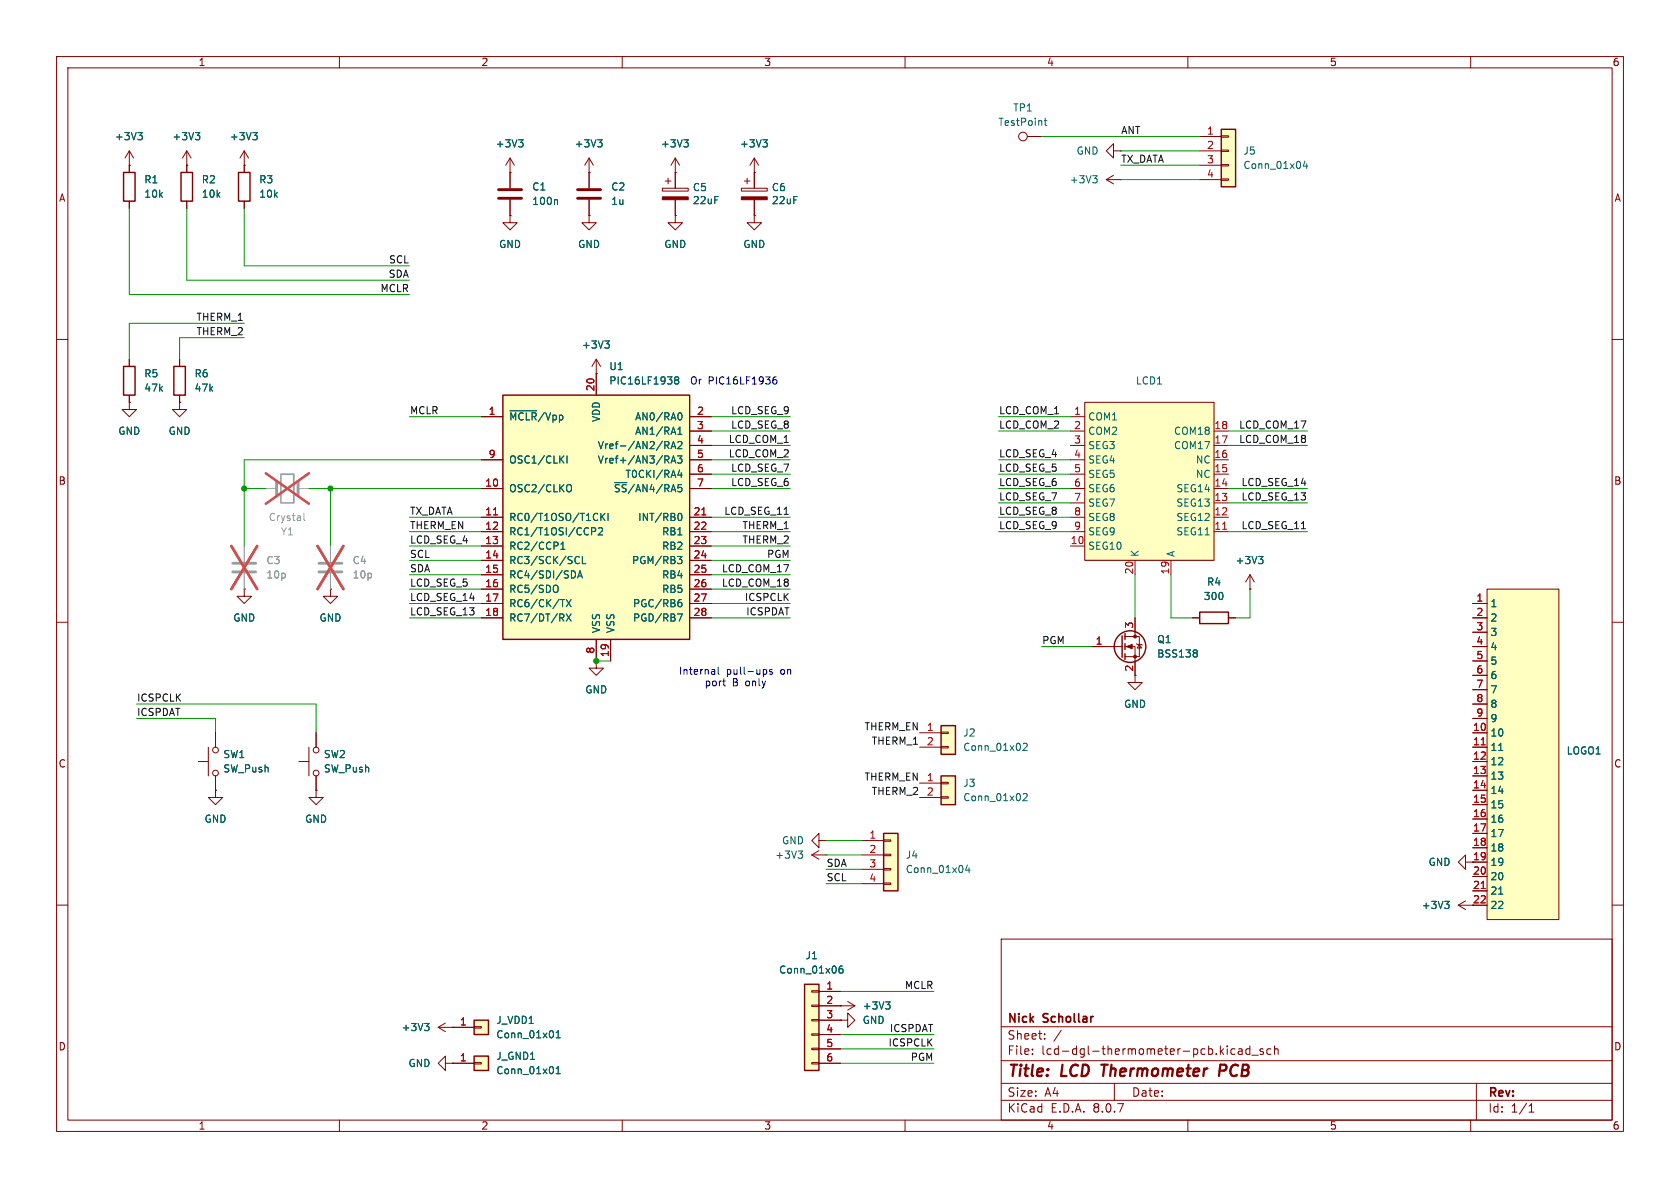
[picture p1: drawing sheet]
<svg xmlns="http://www.w3.org/2000/svg" width="297mm" height="210mm" viewBox="0 0 297 210" stroke-linecap="round" stroke-linejoin="round" font-family="sans-serif">
<g fill="none" stroke="#840000" stroke-width=".18">
<path d="M10 10h277v190h-277zM12 12h273v186h-273zM60 10v2M110 10v2M160 10v2M210 10v2M260 10v2M195.6 31.8l1.2 .7M195.6 31.8h2.5M196.8 31l-1.2 .8M198.1 31.8h.1M10 60h2"/>
<path d="M285 60h2M10 110h2M285 110h2M10 160h2M177 166h108v32h-108zM285 160h2M60 198v2M110 198v2M160 198v2M177 194.5h108M177 191.5h108M177 187.5h108"/>
<path d="M177 181.5h108M182.5 186.3v.1M182.5 185.5v.1M184.7 183.6v.1M184.7 182.8v.1M187.6 182.1l-1.3 2M197 191.5v3M210 198v2M218.3 185.5l-.4-.1-.3 .3v.4l.1 .2h.6M219 185.5h.5l.1 .9M219.6 185.8h-.5a.29 .29 0 0 0-.2 .3 .29 .29 0 0 0 .2 .3l.5-.1M221 185.5l-.5-.1-.3 .3v.4l.2 .2h.6"/>
<path d="M221 184.9v1.5M221.3 186.5h1.2M223.3 185.5l-.3-.1-.3 .2 .1 .2 .5 .2v.3h-.6M224.7 185.5l-.5-.1-.2 .3v.4l.1 .2h.6M225.3 185.5l.2-.1 .4 .1 .1 .9M225.3 184.9v1.5M260 198v2M261 191.5v6.5M270.3 196.6h.9M270.3 195.5l.4-.4v1.5"/>
</g>
<path d="M194.7 188.2h1.1M195.3 188.2l-.3 2M216.5 188.2h-.8l-.2 2M216.6 189.2l-1 .1" fill="none" stroke="#840000" stroke-width=".4"/>
<path d="M56.4 99.6h4.1M56.4 101.1h4.1" fill="none" stroke="#a1a1a1" stroke-width=".51"/>
<path d="M58.4 96.5v2.8M58.4 101.3v2.8" fill="none" stroke="#a1a1a1" stroke-width=".18"/>
<path d="M56.1 96.5l4.6 7.6M60.7 96.5l-4.6 7.6" fill="none" stroke="#e65255" stroke-width=".46"/>
<path d="M193.2 31.1h.8l-.5 .4M193.7 31.5l.3 .3v.3l-.3 .2" fill="none" stroke="#006464" stroke-width=".18"/>
<path d="M191.8 71.1h22.8v28h-22.8z" fill="#ffffc2"/>
<g fill="none" stroke="#840000" stroke-width=".18">
<path d="M189.2 73.7h2.6M189.2 78.7h2.6M189.2 76.2h2.6M191.8 71.1h22.8v28h-22.8zM214.6 78.7h2.6M214.6 76.2h2.6M189.2 96.5h2.6M189.2 94h2.6M189.2 91.4h2.6M189.2 88.9h2.6M189.2 86.4h2.6M189.2 83.8h2.6"/>
<path d="M189.2 81.3h2.6M200.7 99.1v2.5M207 99.1v2.5M214.6 94h2.6M214.6 91.4h2.6M214.6 88.9h2.6M214.6 86.4h2.6M214.6 83.8h2.6M214.6 81.3h2.6M58.4 104.1v1.3h1.3l-1.3 1.3-1.3-1.3h1.3M58.4 104.1h.1M193 114.3h5.4"/>
<path d="M198.9 114.3h1.8v5.1M198.9 112.5h2.5v3.6h-2.5M200.7 109.2v3.3M200.9 113.8l.1 .1h.8l.1 .1M201.4 113.9l.4 .7h-.8z"/>
</g>
<path d="M216.1 93.6h.8" fill="none" stroke="#a90000" stroke-width=".18"/>
<g fill="none" stroke="#840000" stroke-width=".25">
<path d="M198.4 112.4v3.8M198.9 112v1M198.9 113.8v1M198.9 115.6v1"/>
<circle cx="199.8" cy="114.3" r="2.79"/>
</g>
<g fill="#840000" stroke="#840000" stroke-width=".18">
<path d="M199.1 114.3l1.1-.4v.8z"/>
<circle cx="200.7" cy="116.1" r=".25"/>
<circle cx="200.7" cy="112.5" r=".25"/>
</g>
<path d="M211.4 114.9l.3 .2-.3 .3 .3 .3v.2l-.3 .2" fill="none" stroke="#006464" stroke-width=".18"/>
<path d="M49.7 83.8h2.2v5.1h-2.2z" fill="none" stroke="#a1a1a1" stroke-width=".3"/>
<path d="M47 86.4h1.9M52.7 86.4h1.9" fill="none" stroke="#a1a1a1" stroke-width=".18"/>
<path d="M48.9 85.1v2.5M52.7 85.1v2.5" fill="none" stroke="#a1a1a1" stroke-width=".51"/>
<path d="M53.7 90.7v1.1l.2 .2" fill="none" stroke="#989898" stroke-width=".18"/>
<path d="M47 83.7l7.6 5.4M54.6 83.7l-7.6 5.4" fill="none" stroke="#e65255" stroke-width=".46"/>
<path d="M215.9 22.9h2.5v10.1h-2.5z" fill="#ffffc2"/>
<g fill="none" stroke="#840000" stroke-width=".18">
<path d="M117.1 33.3h4.6v.5h-4.6zM117.6 32h1M118.1 31.5v1M119.4 38.1v1.3h1.2l-1.2 1.2-1.3-1.2h1.3M119.4 38.1h.1M119.4 30.5v2.8M119.4 35.3v2.8M133.3 38.1v1.3h1.3l-1.3 1.2-1.2-1.2h1.2M133.3 38.1h.1M181.6 24.1h2.5M212.1 24.1h3.8M212.1 26.7h3.8"/>
<path d="M212.1 29.2h3.8M212.1 31.8h3.8M215.9 31.6h1.3v.3h-1.3zM215.9 29.1h1.3v.2h-1.3zM215.9 26.5h1.3v.3h-1.3zM215.9 24h1.3v.3h-1.3zM200.7 119.4v1.3h1.2l-1.2 1.2-1.3-1.2h1.3M210.8 109.2h1.3M217.2 109.2h1.2M143.5 151.1l1.3 .8M143.5 151.1h2.5M144.8 150.4l-1.3 .7"/>
<path d="M146 151.1h.1M259.1 152.4v-1.3l-1.3 1.3 1.3 1.3v-1.3h1.2M259.1 159.3l-1.3 .7M257.8 160l1.3 .8M257.8 160h2.5"/>
<circle cx="180.8" cy="24.1" r=".76"/>
</g>
<path d="M215.9 22.9h2.5v10.1h-2.5zM212.1 108.2h5.1v2h-5.1z" fill="none" stroke="#840000" stroke-width=".25"/>
<path d="M184.6 21.3h.5M184.8 20.9v1.1l.3 .2M230.7 28.5l-.3 .9h.8M231 28.9v.9M141.1 150.4h.8l-.4 .5M141.6 150.9l.3 .3v.3l-.3 .2M255.4 159.3h.8l-.4 .5M255.9 159.8l.3 .3v.3l-.3 .2" fill="none" stroke="#006464" stroke-width=".18"/>
<path d="M117.1 34.8h4.6v.5h-4.6z" fill="#840000" stroke="#840000" stroke-width=".18"/>
<path d="M142.2 174h2.6v15.2h-2.6z" fill="#ffffc2"/>
<g fill="none" stroke="#840000" stroke-width=".18">
<path d="M119.4 30.5h.1M119.4 27.9l-.8 1.3M119.4 27.9v2.6M119.4 27.9l.7 1.3M131.1 33.3h4.5v.5h-4.5zM131.6 32h1M132.1 31.5v1M133.3 30.5v2.8M133.3 35.3v2.8M143.5 177.7h1.3v.2h-1.3zM143.5 175.1h1.3v.3h-1.3zM144.8 175.3h3.8"/>
<path d="M144.8 177.8h6.3M148.6 177.8h.1M149.9 177l1.2 .8M151.1 177.8l-1.2 .8M143.5 187.8h1.3v.3h-1.3zM143.5 185.3h1.3v.2h-1.3zM143.5 182.8h1.3v.2h-1.3zM143.5 180.2h1.3v.3h-1.3zM144.8 180.3h3.8M144.8 182.9h3.8M144.8 185.4h3.8M144.8 188h3.8"/>
<path d="M148.6 180.3h1.3v-1.2l1.2 1.2-1.2 1.3v-1.3M148.6 180.3h.1"/>
</g>
<path d="M142.2 174h2.6v15.2h-2.6z" fill="none" stroke="#840000" stroke-width=".25"/>
<path d="M120.9 24.7h.8l-.4 .5M121.4 25.2l.3 .2v.3l-.3 .3M148.9 170.8h-.3a.86 .86 0 0 0 0 1.2l.4-.1v-.4l-.2-.3h-.2l-.3 .3M156.6 177.1h.7l-.4 .5M157.1 177.6l.2 .2v.3l-.2 .3" fill="none" stroke="#006464" stroke-width=".18"/>
<path d="M131.1 34.8h4.5v.5h-4.5z" fill="#840000" stroke="#840000" stroke-width=".18"/>
<path d="M156.2 147.3h2.5v10.2h-2.5z" fill="#ffffc2"/>
<path d="M152.4 148.6h3.8M152.4 151.1h3.8M152.4 153.7h3.8M152.4 156.2h3.8M156.2 156.1h1.3v.2h-1.3zM156.2 153.5h1.3v.3h-1.3zM156.2 151h1.3v.3h-1.3zM156.2 148.5h1.3v.2h-1.3z" fill="none" stroke="#840000" stroke-width=".18"/>
<path d="M156.2 147.3h2.5v10.2h-2.5z" fill="none" stroke="#840000" stroke-width=".25"/>
<path d="M171 152.9l-.3 .9h.8M171.3 153.4v.8" fill="none" stroke="#006464" stroke-width=".18"/>
<path d="M166.4 128.3h2.5v5.1h-2.5z" fill="#ffffc2"/>
<g fill="none" stroke="#840000" stroke-width=".18">
<path d="M22.9 29.2h.1M22.9 26.7v3.8M22.9 35.6v1.2M22.9 26.7l-.8 1.2M22.9 26.7l.7 1.2M33 29.2h.1M33 26.7v3.8M33 35.6v1.2M33 26.7l-.7 1.2M33 26.7l.8 1.2M43.2 29.2h.1M43.2 26.7v3.8"/>
<path d="M43.2 35.6v1.2M43.2 26.7l-.8 1.2M43.2 26.7l.7 1.2M104.1 30.5h.1M104.1 27.9l-.7 1.3M104.1 27.9v2.6M104.1 27.9l.8 1.3M133.3 30.5h.1M133.3 27.9l-.7 1.3M133.3 27.9v2.6M133.3 27.9l.8 1.3M162.6 129.5h3.8"/>
<path d="M162.6 132.1h3.8M166.4 132h1.2v.2h-1.2zM166.4 129.4h1.2v.3h-1.2zM144.8 148.6v-1.3l-1.3 1.3 1.3 1.3v-1.3h1.2M146 148.6h.1"/>
</g>
<path d="M21.8 30.5h2.1v5.1h-2.1zM32 30.5h2v5.1h-2zM42.2 30.5h2v5.1h-2zM166.4 128.3h2.5v5.1h-2.5z" fill="none" stroke="#840000" stroke-width=".25"/>
<path d="M24.4 23.4h.8l-.5 .5M24.9 23.9l.3 .3v.3l-.3 .2M34.5 23.4h.8l-.4 .5M35.1 23.9l.2 .3v.3l-.2 .2M44.7 23.4h.8l-.4 .5M45.2 23.9l.3 .3v.3l-.3 .2M105.7 24.7h.7l-.4 .5M106.2 25.2l.2 .2v.3l-.2 .3M134.9 24.7h.7l-.4 .5M135.4 25.2l.2 .2v.3l-.2 .3M180.9 131.5l.5-.1 .2 .4-.8 .9h.8" fill="none" stroke="#006464" stroke-width=".18"/>
<path d="M166.4 137.2h2.5v5h-2.5z" fill="#ffffc2"/>
<g fill="none" stroke="#840000" stroke-width=".18">
<path d="M90.2 30.5h.1M90.2 38.1v1.3h1.2l-1.2 1.2-1.3-1.2h1.3M90.2 38.1h.1M90.2 27.9l-.8 1.3M90.2 27.9v5.4M90.2 35.3v2.8M90.2 27.9l.7 1.3M104.1 30.5v2.8M104.1 35.3v2.8M22.9 71.1v1.3h1.2l-1.2 1.3-1.3-1.3h1.3M22.9 71.1h.1M22.9 63.5v1.3"/>
<path d="M22.9 69.9v1.2M31.7 71.1v1.3h1.3l-1.3 1.3-1.2-1.3h1.2M31.7 71.1h.1M31.7 63.5v1.3M31.7 69.9v1.2M162.6 138.4h3.8M166.4 138.3h1.2v.3h-1.2zM162.6 141h3.8M166.4 140.8h1.2v.3h-1.2zM77.5 181.6l1.2 .8M77.5 181.6h2.5M78.7 188v-1.3l-1.2 1.3 1.2 1.2v-1.2h1.3"/>
<path d="M78.7 180.8l-1.2 .8M80 188h.1M80 181.6h.1"/>
</g>
<path d="M21.8 64.8h2.1v5.1h-2.1zM30.7 64.8h2.1v5.1h-2.1zM166.4 137.2h2.5v5h-2.5z" fill="none" stroke="#840000" stroke-width=".25"/>
<path d="M91.7 24.7h.8l-.5 .5M92.2 25.2l.3 .2v.3l-.3 .3M98.4 35.3l.2 .2v.6M180.9 140.4l.5-.1 .2 .3-.8 .9h.8M75.1 180.9h.7l-.4 .5M75.6 181.4l.2 .2v.3l-.2 .3" fill="none" stroke="#006464" stroke-width=".18"/>
<path d="M88.1 35.1h4.1M88.1 33.5h4.1M102.1 35.1h4.1M102.1 33.5h4.1" fill="none" stroke="#840000" stroke-width=".51"/>
<path d="M88.9 69.9h33v43.1h-33z" fill="#ffffc2"/>
<path d="M88.9 69.9h33v43.1h-33z" fill="none" stroke="#840000" stroke-width=".25"/>
<g fill="none" stroke="#840000" stroke-width=".18">
<path d="M85.1 73.7h3.8M105.4 66h.1M105.4 63.5v6.4M105.4 63.5l-.8 1.3M105.4 63.5l.8 1.3M121.9 73.7h3.8M121.9 76.2h3.8M121.9 78.7h3.8M85.1 86.4h3.8M85.1 91.4h3.8M85.1 94h3.8M85.1 96.5h3.8"/>
<path d="M85.1 99.1h3.8M85.1 81.3h3.8M121.9 86.4h3.8M121.9 91.4h3.8M121.9 94h3.8M121.9 96.5h3.8M121.9 99.1h3.8M121.9 81.3h3.8M121.9 83.8h3.8M85.1 101.6h3.8M85.1 104.1h3.8M85.1 106.7h3.8"/>
<path d="M85.1 109.2h3.8M105.4 113v3.8M107.9 113v3.8M121.9 101.6h3.8M121.9 104.1h3.8M121.9 106.7h3.8M121.9 109.2h3.8"/>
</g>
<g fill="none" stroke="#006464" stroke-width=".18">
<path d="M90.1 72.6h4.8M106.9 60.3h.8l-.4 .5M107.5 60.8l.2 .2v.3l-.2 .2M117.5 78h.5l.3 .3-.2 .4h-.6M117.8 78.7l.5 .6M118.6 79.3l.4-1.3 .5 1.3M118.7 79h.7M119.5 67.2l-.2 .2v.4l.2 .1 .4-.1 .1-.2v-.2l-.3-.2M119.5 67.2l-.2-.3 .2-.3h.2l.3 .3-.3 .3M119.5 67.2h.2M119.8 78.2l.5-.2 .3 .4-.8 .9h.8M119.8 76.8h.8"/>
<path d="M119.8 75.9l.4-.4v1.3M120 73h.1a.68 .68 0 0 1 .5 .6 .68 .68 0 0 1-.5 .6h-.1M99.1 97.1h.8M99.1 96.2l.4-.4v1.3M99.1 81.1l.6 .8M99.7 80.6l-.7 .7M100.2 80.6v1.3M100.5 85.7a.43 .43 0 0 1 .5 .4v.4a.43 .43 0 0 1-.5 .4M102.1 98.4l.3 .1M102.4 99.5l-.3 .1M103 98.4v1.2h.6M104.6 93.3h.5l.2 .2-.1 .4-.6 .1"/>
<path d="M105.8 93.4l.5-.1 .2 .4-.8 .9h.8M106.2 90.7v1.3M106.4 91.3l.5 .7M106.9 90.7l-.7 .8M107.5 90.7v1.3M118.6 81.9l.4-1.3 .5 1.3M118.7 81.5h.7M119.8 98.4h.8l-.5 .5 .4 .1 .1 .4-.3 .2h-.3M119.8 80.6h.8l-.5 .5 .4 .1v.5l-.2 .2-.5-.2M120 90.8l.1-.1a.68 .68 0 0 1 .5 .7 .68 .68 0 0 1-.5 .6h-.1M120.1 83.1l-.3 .9h.8M120.4 83.6v.8"/>
<path d="M98.1 103.4a.43 .43 0 0 1 .6 .5v.4a.43 .43 0 0 1-.6 .4M99.1 106h.7M100.1 106l.9 1.3M100.1 108.5l.9 1.3M101 106l-.9 1.3M101 108.5l-.9 1.3M101.5 101l.2 .5-.2 .6M102.1 102.2l.4-1.3 .5 1.3M102.2 101.8h.6M119.8 108.5h.8l-.5 1.3M120.1 106.5h.2l.3 .2-.1 .4-.4 .2M120.4 106l-.3 .1"/>
</g>
<path d="M87.2 91h.8M124.1 91h.7" fill="none" stroke="#a90000" stroke-width=".18"/>
<path d="M83.8 186.7h2.6v2.5h-2.6z" fill="#ffffc2"/>
<path d="M80 188h3.8M83.8 187.8h1.3v.3h-1.3z" fill="none" stroke="#840000" stroke-width=".18"/>
<path d="M83.8 186.7h2.6v2.5h-2.6z" fill="none" stroke="#840000" stroke-width=".25"/>
<path d="M98.3 189.8h.7M98.3 188.9l.4-.4v1.3" fill="none" stroke="#006464" stroke-width=".18"/>
<path d="M83.8 180.3h2.6v2.6h-2.6z" fill="#ffffc2"/>
<path d="M104.1 38.1v1.3h1.3l-1.3 1.2-1.2-1.2h1.2M104.1 38.1h.1M55.9 139.7v1.3h1.2l-1.2 1.2-1.3-1.2h1.3M55.9 139.7h.1M80 181.6h3.8M83.8 181.5h1.3v.2h-1.3z" fill="none" stroke="#840000" stroke-width=".18"/>
<path d="M83.8 180.3h2.6v2.6h-2.6z" fill="none" stroke="#840000" stroke-width=".25"/>
<path d="M98.3 183.5h.7M98.3 182.6l.4-.4v1.3" fill="none" stroke="#006464" stroke-width=".18"/>
<path d="M262.9 104.1h12.7v58.5h-12.7z" fill="#ffffc2"/>
<g fill="none" stroke="#840000" stroke-width=".18">
<path d="M22.9 29.2h.1M22.9 29.2v1.3M22.9 35.6v1.2M33 29.2h.1M33 29.2v1.3M33 35.6v1.2M43.2 29.2h.1M43.2 29.2v1.3M43.2 35.6v1.2M90.2 30.5h.1M90.2 38.1h.1M90.2 30.5v2.8"/>
<path d="M90.2 35.3v2.8M104.1 30.5h.1M104.1 38.1h.1M104.1 30.5v2.8M104.1 35.3v2.8M119.4 38.1h.1M119.4 30.5h.1M119.4 30.5v2.8M119.4 35.3v2.8M133.3 38.1h.1M133.3 30.5h.1M133.3 30.5v2.8"/>
<path d="M133.3 35.3v2.8M196.8 26.7v-1.3l-1.2 1.3 1.2 1.2v-1.2h1.3M198.1 26.7h.1M22.9 71.1h.1M22.9 63.5v1.3M22.9 69.9v1.2M31.7 71.1h.1M31.7 63.5v1.3M31.7 69.9v1.2M85.1 73.7h3.8M105.4 66h.1M105.4 66v3.9"/>
<path d="M121.9 73.7h3.8M121.9 76.2h3.8M121.9 78.7h3.8M85.1 86.4h3.8M85.1 91.4h3.8M85.1 94h3.8M85.1 96.5h3.8M85.1 99.1h3.8M85.1 81.3h3.8M121.9 86.4h3.8M121.9 91.4h3.8M121.9 94h3.8"/>
<path d="M121.9 96.5h3.8M121.9 99.1h3.8M121.9 81.3h3.8M121.9 83.8h3.8M43.2 104.1v1.3h1.2l-1.2 1.3-1.3-1.3h1.3M43.2 104.1h.1M58.4 104.1h.1M85.1 106.7h3.8M85.1 109.2h3.8M85.1 101.6h3.8M85.1 104.1h3.8M105.4 116.8v1.3h1.3l-1.3 1.3-1.3-1.3h1.3"/>
<path d="M105.4 116.8h.1M105.4 113v3.8M107.9 113v3.8M121.9 106.7h3.8M121.9 109.2h3.8M121.9 101.6h3.8M121.9 104.1h3.8M193 114.3h2.6M200.7 109.2v2.6M200.7 116.8v2.6M210.8 109.2h1.3M217.2 109.2h1.2"/>
<path d="M221 104.1h.1M221 101.6l-.8 1.3M221 101.6v2.5M221 101.6l.7 1.3M260.3 106.7h2.6M260.3 109.2h2.6M260.3 111.8h2.6M260.3 114.3h2.6M260.3 116.8h2.6M260.3 119.4h2.6M262.9 104.1h12.7v58.5h-12.7zM35.1 134.6h1.7"/>
<path d="M36.8 132.1v5.1M38.1 139.7v1.3h1.3l-1.3 1.2-1.3-1.2h1.3M38.1 139.7h.1M38.1 129.5v2.6M38.1 137.2v2.5M52.8 134.6h1.8M54.6 132.1v5.1M55.9 139.7h.1M55.9 129.5v2.6M55.9 137.2v2.5M260.3 129.5h2.6M260.3 132.1h2.6"/>
<path d="M260.3 134.6h2.6M260.3 137.2h2.6M260.3 139.7h2.6M260.3 121.9h2.6M260.3 124.5h2.6M260.3 127h2.6M260.3 142.2h2.6M260.3 144.8h2.6M260.3 147.3h2.6M260.3 149.9h2.6M260.3 152.4h2.6M260.3 154.9h2.6"/>
<path d="M260.3 157.5h2.6M144.8 175.3h3.8M144.8 177.8h3.8M148.6 177.8h.1M260.3 160h2.6M80 181.6h.1M80 188h.1M80 181.6h3.8M80 188h3.8M144.8 188h3.8M144.8 180.3h3.8M144.8 182.9h3.8"/>
<path d="M144.8 185.4h3.8M148.6 180.3h.1"/>
<circle cx="38.1" cy="136.7" r=".51"/>
<circle cx="38.1" cy="132.6" r=".51"/>
<circle cx="55.9" cy="136.7" r=".51"/>
<circle cx="55.9" cy="132.6" r=".51"/>
</g>
<g fill="none" stroke="#006464" stroke-width=".18">
<path d="M24.4 23.4h.8l-.5 .5M24.9 23.9l.3 .3v.3l-.3 .2M34.5 23.4h.8l-.4 .5M35.1 23.9l.2 .3v.3l-.2 .2M44.7 23.4h.8l-.4 .5M45.2 23.9l.3 .3v.3l-.3 .2M91.7 24.7h.8l-.5 .5M92.2 25.2l.3 .2v.3l-.3 .3M98.4 35.3l.2 .2v.6M105.7 24.7h.7l-.4 .5M106.2 25.2l.2 .2v.3l-.2 .3M120.9 24.7h.8l-.4 .5"/>
<path d="M121.4 25.2l.3 .2v.3l-.3 .3M134.9 24.7h.7l-.4 .5M135.4 25.2l.2 .2v.3l-.2 .3M90.1 72.6h4.8M106.9 60.3h.8l-.4 .5M107.5 60.8l.2 .2v.3l-.2 .2M117.5 78h.5l.3 .3-.2 .4h-.6M117.8 78.7l.5 .6M118.6 79.3l.4-1.3 .5 1.3M118.7 79h.7M119.5 67.2l-.2-.3 .2-.3h.2l.3 .3-.3 .3M119.5 67.2l-.2 .2v.4l.2 .1 .4-.1 .1-.2v-.2l-.3-.2"/>
<path d="M119.5 67.2h.2M119.8 78.2l.5-.2 .3 .4-.8 .9h.8M119.8 76.8h.8M119.8 75.9l.4-.4v1.3M120 73h.1a.68 .68 0 0 1 .5 .6 .68 .68 0 0 1-.5 .6h-.1M99.1 97.1h.8M99.1 96.2l.4-.4v1.3M99.1 81.1l.6 .8M99.7 80.6l-.7 .7M100.2 80.6v1.3M100.5 85.7a.43 .43 0 0 1 .5 .4v.4a.43 .43 0 0 1-.5 .4M102.1 98.4l.3 .1"/>
<path d="M102.4 99.5l-.3 .1M103 98.4v1.2h.6M104.6 93.3h.5l.2 .2-.1 .4-.6 .1M105.8 93.4l.5-.1 .2 .4-.8 .9h.8M106.2 90.7v1.3M106.4 91.3l.5 .7M106.9 90.7l-.7 .8M107.5 90.7v1.3M118.6 81.9l.4-1.3 .5 1.3M118.7 81.5h.7M119.8 98.4h.8l-.5 .5 .4 .1 .1 .4-.3 .2h-.3M119.8 80.6h.8l-.5 .5 .4 .1v.5l-.2 .2-.5-.2"/>
<path d="M120 90.8l.1-.1a.68 .68 0 0 1 .5 .7 .68 .68 0 0 1-.5 .6h-.1M120.1 83.1l-.3 .9h.8M120.4 83.6v.8M222.5 98.4h.8l-.4 .5M223 98.9l.3 .2v.3l-.3 .2M98.1 103.4a.43 .43 0 0 1 .6 .5v.4a.43 .43 0 0 1-.6 .4M99.1 106h.7M100.1 106l.9 1.3M100.1 108.5l.9 1.3M101 106l-.9 1.3M101 108.5l-.9 1.3M101.5 101l.2 .5-.2 .6"/>
<path d="M102.1 102.2l.4-1.3 .5 1.3M102.2 101.8h.6M119.8 108.5h.8l-.5 1.3M120.1 106.5h.2l.3 .2-.1 .4-.4 .2M120.4 106l-.3 .1M211.4 114.9l.3 .2-.3 .3 .3 .3v.2l-.3 .2M264.9 132.7h.8M255.4 159.3h.8l-.4 .5M255.9 159.8l.3 .3v.3l-.3 .2M264.9 158.1h.8M148.9 170.8h-.3a.86 .86 0 0 0 0 1.2l.4-.1v-.4l-.2-.3h-.2l-.3 .3M156.6 177.1h.7l-.4 .5"/>
<path d="M157.1 177.6l.2 .2v.3l-.2 .3M75.1 180.9h.7l-.4 .5M75.6 181.4l.2 .2v.3l-.2 .3M98.3 183.5h.7M98.3 182.6l.4-.4v1.3M98.3 188.9l.4-.4v1.3M98.3 189.8h.7"/>
</g>
<path d="M87.2 91h.8M124.1 91h.7M261.9 131.7h.7M261.9 157.1h.7" fill="none" stroke="#a90000" stroke-width=".18"/>
<path d="M41.1 99.6h4.1M41.1 101.1h4.1" fill="none" stroke="#a1a1a1" stroke-width=".51"/>
<path d="M43.2 96.5v2.8M58.4 96.5v2.8M43.2 101.3v2.8M58.4 101.3v2.8" fill="none" stroke="#a1a1a1" stroke-width=".18"/>
<path d="M40.9 96.5l4.6 7.6M45.5 96.5l-4.6 7.6M56.1 96.5l4.6 7.6M60.7 96.5l-4.6 7.6" fill="none" stroke="#e65255" stroke-width=".46"/>
<path d="M136.6 67.3l.3-.2h.2l.3 .2v.4l-.3 .2-.4-.1-.1-.1M137.2 66.6l-.3 .1-.3 .5M126.3 118.4l.1 .8M126.4 119.1l-.2 .1M126.4 118.7h-.2M127 117.9v1.1l.1 .2M135.1 118.3l.3 .1 .2 .2-.1 .5-.4 .1M136.5 118.4l-.3-.1-.2 .2 .1 .2 .4 .1v.3h-.5M127.8 120.4h.5M128 121.2h.3" fill="none" stroke="#0000c2" stroke-width=".18"/>
<g fill="none" stroke="#009600" stroke-width=".18">
<path d="M22.9 36.8v15.3h49.5M33 36.8v12.7h39.4M43.2 36.8v10.2h29.2M184.1 24.1h28M198.1 26.7h14M198.1 29.2h14M198.1 31.8h14M43.2 57.2h-20.3v6.3M43.2 59.7h-11.5v3.8M72.4 73.7h12.7M125.7 76.2h14M125.7 73.7h14"/>
<path d="M125.7 78.7h14M176.5 76.2h12.7M176.5 73.7h12.7M217.2 76.2h13.9M217.2 78.7h13.9M43.2 86.4h3.8M54.6 86.4h30.5M58.4 86.4v10.1M72.4 96.5h12.7M72.4 99.1h12.7M72.4 94h12.7M72.4 91.4h12.7"/>
<path d="M85.1 81.3h-41.9v15.2M125.7 96.5h14M125.7 83.8h14M125.7 99.1h14M125.7 86.4h14M125.7 81.3h14M125.7 94h14M125.7 91.4h14M176.5 83.8h12.7M176.5 86.4h12.7M176.5 88.9h12.7M176.5 81.3h12.7"/>
<path d="M176.5 94h12.7M176.5 91.4h12.7M217.2 86.4h13.9M217.2 88.9h13.9M217.2 94h13.9M72.4 101.6h12.7M72.4 104.1h12.7M72.4 109.2h12.7M72.4 106.7h12.7M105.4 116.8h2.5M125.7 101.6h14M125.7 104.1h14"/>
<path d="M125.7 109.2h14M125.7 106.7h14M184.1 114.3h8.9M200.7 101.6v7.6M207 101.6v7.6h3.8M221 104.1v5.1h-2.6M24.1 127h14v2.5M24.1 124.5h31.8v5M146 156.2h6.4M146 153.7h6.4M146 148.6h6.4M146 151.1h6.4"/>
<path d="M148.6 175.3h16.5M148.6 182.9h16.5M148.6 185.4h16.5M148.6 188h16.5"/>
</g>
<g fill="#009600" stroke="#009600" stroke-width=".18">
<circle cx="43.2" cy="86.4" r=".46"/>
<circle cx="58.4" cy="86.4" r=".46"/>
<circle cx="105.4" cy="116.8" r=".46"/>
</g>
<g font-size="2.8" fill="#840000">
<text x="178" y="190.9">Title:</text>
<text x="187.7" y="190.9">LCD</text>
<text x="195.6" y="190.9">Thermometer</text>
<text x="217.2" y="190.9">PCB</text>
</g>
<g font-size="2.1" fill="#840000">
<text x="178" y="184">Sheet:</text>
<text x="178" y="181.2">Nick</text>
<text x="184.5" y="181.2">Schollar</text>
<text x="178" y="186.7">File:</text>
<text x="184.1" y="186.7">lcd-dgl-thermometer-pcb.kicad_sch</text>
<text x="178" y="196.9">KiCad</text>
<text x="178" y="194.1">Size:</text>
<text x="184.7" y="194.1">A4</text>
<text x="185.7" y="196.9">E.D.A.</text>
<text x="193.3" y="196.9">8.0.7</text>
<text x="200" y="194.1">Date:</text>
<text x="263" y="194.3">Rev:</text>
<text x="263" y="196.9">Id:</text>
<text x="267.1" y="196.9">1/1</text>
</g>
<g font-size="1.8" fill="#840000">
<text x="35" y="11.9">1</text>
<text x="85" y="11.9">2</text>
<text x="135" y="11.9">3</text>
<text x="185" y="11.9">4</text>
<text x="235" y="11.9">5</text>
<text x="285" y="11.9">6</text>
<text x="10.3" y="35.9">A</text>
<text x="285.3" y="35.9">A</text>
<text x="10.3" y="85.9">B</text>
<text x="285.3" y="85.9">B</text>
<text x="200.4" y="118.8" transform="rotate(-90 200.4 118.8)">2</text>
<text x="10.3" y="135.9">C</text>
<text x="285.3" y="135.9">C</text>
<text x="260.3" y="152.1">19</text>
<text x="260.3" y="159.8">22</text>
<text x="10.3" y="185.9">D</text>
<text x="285.3" y="185.9">D</text>
<text x="35" y="199.9">1</text>
<text x="85" y="199.9">2</text>
<text x="135" y="199.9">3</text>
<text x="185" y="199.9">4</text>
<text x="235" y="199.9">5</text>
<text x="285" y="199.9">6</text>
</g>
<g font-size="1.8" fill="#006464">
<text x="176.4" y="22.5">TestPoint</text>
<text x="179" y="19.9">TP1</text>
<text x="20.2" y="25">+3V3</text>
<text x="30.4" y="25">+3V3</text>
<text x="40.5" y="25">+3V3</text>
<text x="87.5" y="26.3">+3V3</text>
<text x="101.5" y="26.3">+3V3</text>
<text x="116.7" y="26.3">+3V3</text>
<text x="130.7" y="26.3">+3V3</text>
<text x="190.2" y="27.5">GND</text>
<text x="219.7" y="27.5">J5</text>
<text x="25.4" y="32.6">R1</text>
<text x="25.4" y="35.2">10k</text>
<text x="35.6" y="32.6">R2</text>
<text x="35.6" y="35.2">10k</text>
<text x="45.7" y="32.6">R3</text>
<text x="45.7" y="35.2">10k</text>
<text x="94" y="33.9">C1</text>
<text x="108" y="33.9">C2</text>
<text x="122.4" y="34">C5</text>
<text x="136.4" y="34">C6</text>
<text x="189" y="32.6">+3V3</text>
<text x="219.7" y="30.1">Conn_01x04</text>
<text x="94" y="36.4">100n</text>
<text x="108" y="36.4">1u</text>
<text x="122.4" y="36.3">22uF</text>
<text x="136.4" y="36.3">22uF</text>
<text x="88.1" y="44">GND</text>
<text x="102.1" y="44">GND</text>
<text x="117.3" y="44">GND</text>
<text x="131.3" y="44">GND</text>
<text x="102.8" y="61.8">+3V3</text>
<text x="107.6" y="65.6">U1</text>
<text x="25.4" y="66.9">R5</text>
<text x="25.4" y="69.4">47k</text>
<text x="34.3" y="66.9">R6</text>
<text x="34.3" y="69.4">47k</text>
<text x="107.6" y="68.2">PIC16LF1938</text>
<text x="200.7" y="68.2">LCD1</text>
<text x="20.8" y="77.1">GND</text>
<text x="29.7" y="77.1">GND</text>
<text x="89.9" y="74.5">~{MCLR}/Vpp</text>
<text x="106.3" y="74.7" transform="rotate(-90 106.3 74.7)">VDD</text>
<text x="112.2" y="74.5">AN0/RA0</text>
<text x="112.2" y="77.1">AN1/RA1</text>
<text x="192.3" y="74.5">COM1</text>
<text x="192.3" y="77.1">COM2</text>
<text x="207.4" y="77.1">COM18</text>
<text x="89.9" y="82.1">OSC1/CLKI</text>
<text x="105.6" y="79.6">Vref-/AN2/RA2</text>
<text x="105.6" y="82.1">Vref+/AN3/RA3</text>
<text x="192.3" y="79.6">SEG3</text>
<text x="192.3" y="82.1">SEG4</text>
<text x="207.4" y="79.6">COM17</text>
<text x="211.3" y="82.1">NC</text>
<text x="89.9" y="87.2">OSC2/CLKO</text>
<text x="108.4" y="87.2">~{SS}/AN4/RA5</text>
<text x="110.5" y="84.7">T0CKI/RA4</text>
<text x="192.3" y="84.7">SEG5</text>
<text x="192.3" y="87.2">SEG6</text>
<text x="192.3" y="89.8">SEG7</text>
<text x="207.9" y="89.8">SEG13</text>
<text x="207.9" y="87.2">SEG14</text>
<text x="211.3" y="84.7">NC</text>
<text x="89.9" y="92.3">RC0/T1OSO/T1CKI</text>
<text x="89.9" y="94.8">RC1/T1OSI/CCP2</text>
<text x="112.7" y="92.3">INT/RB0</text>
<text x="117" y="94.8">RB1</text>
<text x="192.3" y="92.3">SEG8</text>
<text x="192.3" y="94.8">SEG9</text>
<text x="207.9" y="94.8">SEG11</text>
<text x="207.9" y="92.3">SEG12</text>
<text x="89.9" y="97.4">RC2/CCP1</text>
<text x="89.9" y="99.9">RC3/SCK/SCL</text>
<text x="111.6" y="99.9">PGM/RB3</text>
<text x="117" y="97.4">RB2</text>
<text x="192.3" y="97.4">SEG10</text>
<text x="201.5" y="98.6" transform="rotate(-90 201.5 98.6)">K</text>
<text x="207.9" y="98.6" transform="rotate(-90 207.9 98.6)">A</text>
<text x="218.3" y="99.9">+3V3</text>
<text x="89.9" y="102.5">RC4/SDI/SDA</text>
<text x="89.9" y="105">RC5/SDO</text>
<text x="89.9" y="107.5">RC6/CK/TX</text>
<text x="111.8" y="107.5">PGC/RB6</text>
<text x="117" y="102.5">RB4</text>
<text x="117" y="105">RB5</text>
<text x="212.7" y="106.3">300</text>
<text x="213.3" y="103.7">R4</text>
<text x="263.4" y="107.5">1</text>
<text x="41.1" y="110.1">GND</text>
<text x="56.4" y="110.1">GND</text>
<text x="89.9" y="110.1">RC7/DT/RX</text>
<text x="106.3" y="112" transform="rotate(-90 106.3 112)">VSS</text>
<text x="108.8" y="112" transform="rotate(-90 108.8 112)">VSS</text>
<text x="111.8" y="110.1">PGD/RB7</text>
<text x="204.5" y="113.9">Q1</text>
<text x="263.4" y="110.1">2</text>
<text x="263.4" y="112.6">3</text>
<text x="204.5" y="116.4">BSS138</text>
<text x="263.4" y="115.2">4</text>
<text x="263.4" y="117.7">5</text>
<text x="103.4" y="122.8">GND</text>
<text x="198.6" y="125.3">GND</text>
<text x="263.4" y="120.2">6</text>
<text x="263.4" y="122.8">7</text>
<text x="263.4" y="125.3">8</text>
<text x="170.2" y="130.4">J2</text>
<text x="263.4" y="130.4">10</text>
<text x="263.4" y="127.9">9</text>
<text x="39.4" y="134.2">SW1</text>
<text x="39.4" y="136.8">SW_Push</text>
<text x="57.2" y="134.2">SW2</text>
<text x="57.2" y="136.8">SW_Push</text>
<text x="170.2" y="132.9">Conn_01x02</text>
<text x="263.4" y="132.9">11</text>
<text x="263.4" y="135.5">12</text>
<text x="276.9" y="133.6">LOGO1</text>
<text x="170.2" y="139.3">J3</text>
<text x="170.2" y="141.8">Conn_01x02</text>
<text x="263.4" y="138">13</text>
<text x="263.4" y="140.6">14</text>
<text x="263.4" y="143.1">15</text>
<text x="36.1" y="145.6">GND</text>
<text x="53.8" y="145.6">GND</text>
<text x="138.2" y="149.5">GND</text>
<text x="263.4" y="145.6">16</text>
<text x="263.4" y="148.2">17</text>
<text x="136.9" y="152">+3V3</text>
<text x="160" y="152">J4</text>
<text x="160" y="154.5">Conn_01x04</text>
<text x="252.5" y="153.3">GND</text>
<text x="263.4" y="150.7">18</text>
<text x="263.4" y="153.3">19</text>
<text x="263.4" y="155.8">20</text>
<text x="251.2" y="160.9">+3V3</text>
<text x="263.4" y="158.3">21</text>
<text x="263.4" y="160.9">22</text>
<text x="137.6" y="172.3">Conn_01x06</text>
<text x="142.3" y="169.8">J1</text>
<text x="152.4" y="178.7">+3V3</text>
<text x="70.9" y="182.5">+3V3</text>
<text x="87.6" y="181.2">J_VDD1</text>
<text x="87.6" y="183.7">Conn_01x01</text>
<text x="152.4" y="181.2">GND</text>
<text x="72.1" y="188.8">GND</text>
<text x="87.6" y="190.1">Conn_01x01</text>
<text x="87.6" y="187.6">J_GND1</text>
</g>
<g font-size="1.8" fill="#0f0f0f">
<text x="198.1" y="23.8">ANT</text>
<text x="198.1" y="28.9">TX_DATA</text>
<text x="68.7" y="46.6">SCL</text>
<text x="67.2" y="51.7">MCLR</text>
<text x="68.6" y="49.2">SDA</text>
<text x="34.6" y="56.8">THERM_1</text>
<text x="34.6" y="59.3">THERM_2</text>
<text x="72.4" y="73.3">MCLR</text>
<text x="129.2" y="75.9">LCD_SEG_8</text>
<text x="129.2" y="73.3">LCD_SEG_9</text>
<text x="176.5" y="73.3">LCD_COM_1</text>
<text x="176.5" y="75.9">LCD_COM_2</text>
<text x="219" y="75.9">LCD_COM_17</text>
<text x="128.7" y="80.9">LCD_COM_2</text>
<text x="128.7" y="78.4">LCD_COM_1</text>
<text x="129.2" y="83.5">LCD_SEG_7</text>
<text x="176.5" y="83.5">LCD_SEG_5</text>
<text x="176.5" y="80.9">LCD_SEG_4</text>
<text x="219" y="78.4">LCD_COM_18</text>
<text x="129.2" y="86">LCD_SEG_6</text>
<text x="176.5" y="88.6">LCD_SEG_7</text>
<text x="176.5" y="86">LCD_SEG_6</text>
<text x="219.4" y="86">LCD_SEG_14</text>
<text x="219.4" y="88.6">LCD_SEG_13</text>
<text x="72.4" y="91.1">TX_DATA</text>
<text x="72.4" y="93.6">THERM_EN</text>
<text x="127.9" y="91.1">LCD_SEG_11</text>
<text x="131.2" y="93.6">THERM_1</text>
<text x="176.5" y="91.1">LCD_SEG_8</text>
<text x="176.5" y="93.6">LCD_SEG_9</text>
<text x="219.4" y="93.6">LCD_SEG_11</text>
<text x="72.4" y="96.2">LCD_SEG_4</text>
<text x="72.4" y="101.3">SDA</text>
<text x="72.4" y="98.7">SCL</text>
<text x="127.5" y="101.3">LCD_COM_17</text>
<text x="131.2" y="96.2">THERM_2</text>
<text x="135.5" y="98.7">PGM</text>
<text x="72.4" y="106.3">LCD_SEG_14</text>
<text x="72.4" y="103.8">LCD_SEG_5</text>
<text x="127.5" y="103.8">LCD_COM_18</text>
<text x="131.6" y="106.3">ICSPCLK</text>
<text x="72.4" y="108.9">LCD_SEG_13</text>
<text x="131.8" y="108.9">ICSPDAT</text>
<text x="184.1" y="114">PGM</text>
<text x="24.1" y="124.1">ICSPCLK</text>
<text x="24.1" y="126.7">ICSPDAT</text>
<text x="152.7" y="129.2">THERM_EN</text>
<text x="154" y="131.7">THERM_1</text>
<text x="152.7" y="138.1">THERM_EN</text>
<text x="154" y="140.6">THERM_2</text>
<text x="146" y="155.9">SCL</text>
<text x="146" y="153.3">SDA</text>
<text x="159.9" y="174.9">MCLR</text>
<text x="157" y="185.1">ICSPCLK</text>
<text x="157.2" y="182.5">ICSPDAT</text>
<text x="160.9" y="187.6">PGM</text>
</g>
<g font-size="1.8" fill="#a90000">
<text x="213.3" y="23.9">1</text>
<text x="213.3" y="26.4">2</text>
<text x="213.3" y="29">3</text>
<text x="213.3" y="31.5">4</text>
<text x="105.2" y="69.3" transform="rotate(-90 105.2 69.3)">20</text>
<text x="86.3" y="73.4">1</text>
<text x="123.1" y="73.4">2</text>
<text x="123.1" y="75.9">3</text>
<text x="189.8" y="73.4">1</text>
<text x="189.8" y="75.9">2</text>
<text x="214.6" y="75.9">18</text>
<text x="86.3" y="81">9</text>
<text x="123.1" y="78.5">4</text>
<text x="123.1" y="81">5</text>
<text x="123.1" y="83.6">6</text>
<text x="189.8" y="78.5">3</text>
<text x="189.8" y="81">4</text>
<text x="189.8" y="83.6">5</text>
<text x="214.6" y="83.6">15</text>
<text x="214.6" y="81">16</text>
<text x="214.6" y="78.5">17</text>
<text x="85.7" y="86.1">10</text>
<text x="123.1" y="86.1">7</text>
<text x="189.8" y="86.1">6</text>
<text x="189.8" y="88.6">7</text>
<text x="214.6" y="88.6">13</text>
<text x="214.6" y="86.1">14</text>
<text x="85.7" y="91.2">11</text>
<text x="85.7" y="93.7">12</text>
<text x="122.5" y="91.2">21</text>
<text x="122.5" y="93.7">22</text>
<text x="189.8" y="91.2">8</text>
<text x="189.8" y="93.7">9</text>
<text x="214.6" y="93.7">11</text>
<text x="214.6" y="91.2">12</text>
<text x="85.7" y="96.3">13</text>
<text x="85.7" y="98.8">14</text>
<text x="85.7" y="101.3">15</text>
<text x="122.5" y="96.3">23</text>
<text x="122.5" y="98.8">24</text>
<text x="122.5" y="101.3">25</text>
<text x="189.2" y="96.3">10</text>
<text x="200.4" y="101.6" transform="rotate(-90 200.4 101.6)">20</text>
<text x="206.8" y="101.6" transform="rotate(-90 206.8 101.6)">19</text>
<text x="85.7" y="103.9">16</text>
<text x="85.7" y="106.4">17</text>
<text x="122.5" y="103.9">26</text>
<text x="122.5" y="106.4">27</text>
<text x="260.9" y="106.4">1</text>
<text x="85.7" y="109">18</text>
<text x="122.5" y="109">28</text>
<text x="200.4" y="111.2" transform="rotate(-90 200.4 111.2)">3</text>
<text x="260.9" y="109">2</text>
<text x="260.9" y="111.5">3</text>
<text x="105.2" y="115.6" transform="rotate(-90 105.2 115.6)">8</text>
<text x="107.7" y="116.2" transform="rotate(-90 107.7 116.2)">19</text>
<text x="193.6" y="114">1</text>
<text x="260.9" y="114">4</text>
<text x="260.9" y="116.6">5</text>
<text x="260.9" y="119.1">6</text>
<text x="260.9" y="121.7">7</text>
<text x="260.9" y="124.2">8</text>
<text x="163.8" y="129.3">1</text>
<text x="163.8" y="131.8">2</text>
<text x="260.3" y="129.3">10</text>
<text x="260.3" y="131.8">11</text>
<text x="260.9" y="126.7">9</text>
<text x="260.3" y="134.4">12</text>
<text x="260.3" y="136.9">13</text>
<text x="163.8" y="138.2">1</text>
<text x="163.8" y="140.7">2</text>
<text x="260.3" y="139.4">14</text>
<text x="260.3" y="142">15</text>
<text x="153.6" y="148.3">1</text>
<text x="260.3" y="144.5">16</text>
<text x="260.3" y="147.1">17</text>
<text x="260.3" y="149.6">18</text>
<text x="153.6" y="150.9">2</text>
<text x="153.6" y="153.4">3</text>
<text x="153.6" y="156">4</text>
<text x="260.3" y="154.7">20</text>
<text x="260.3" y="157.2">21</text>
<text x="146" y="175">1</text>
<text x="146" y="177.5">2</text>
<text x="81.2" y="181.4">1</text>
<text x="146" y="180.1">3</text>
<text x="146" y="182.6">4</text>
<text x="146" y="185.2">5</text>
<text x="81.2" y="187.7">1</text>
<text x="146" y="187.7">6</text>
</g>
<g font-size="1.8" fill="#0000c2">
<text x="121.9" y="68.2">Or</text>
<text x="125.2" y="68.2">PIC16LF1936</text>
<text x="119.9" y="119.5">Internal</text>
<text x="128.4" y="119.5">pull-ups</text>
<text x="138.1" y="119.5">on</text>
<text x="124.5" y="121.5">port</text>
<text x="129.5" y="121.5">B</text>
<text x="131.9" y="121.5">only</text>
</g>
<g font-size="1.8" fill="#989898">
<text x="47.4" y="92.3">Crystal</text>
<text x="49.5" y="94.8">Y1</text>
<text x="47" y="99.9">C3</text>
<text x="62.2" y="99.9">C4</text>
<text x="47" y="102.5">10p</text>
<text x="62.2" y="102.5">10p</text>
</g>
</svg>
